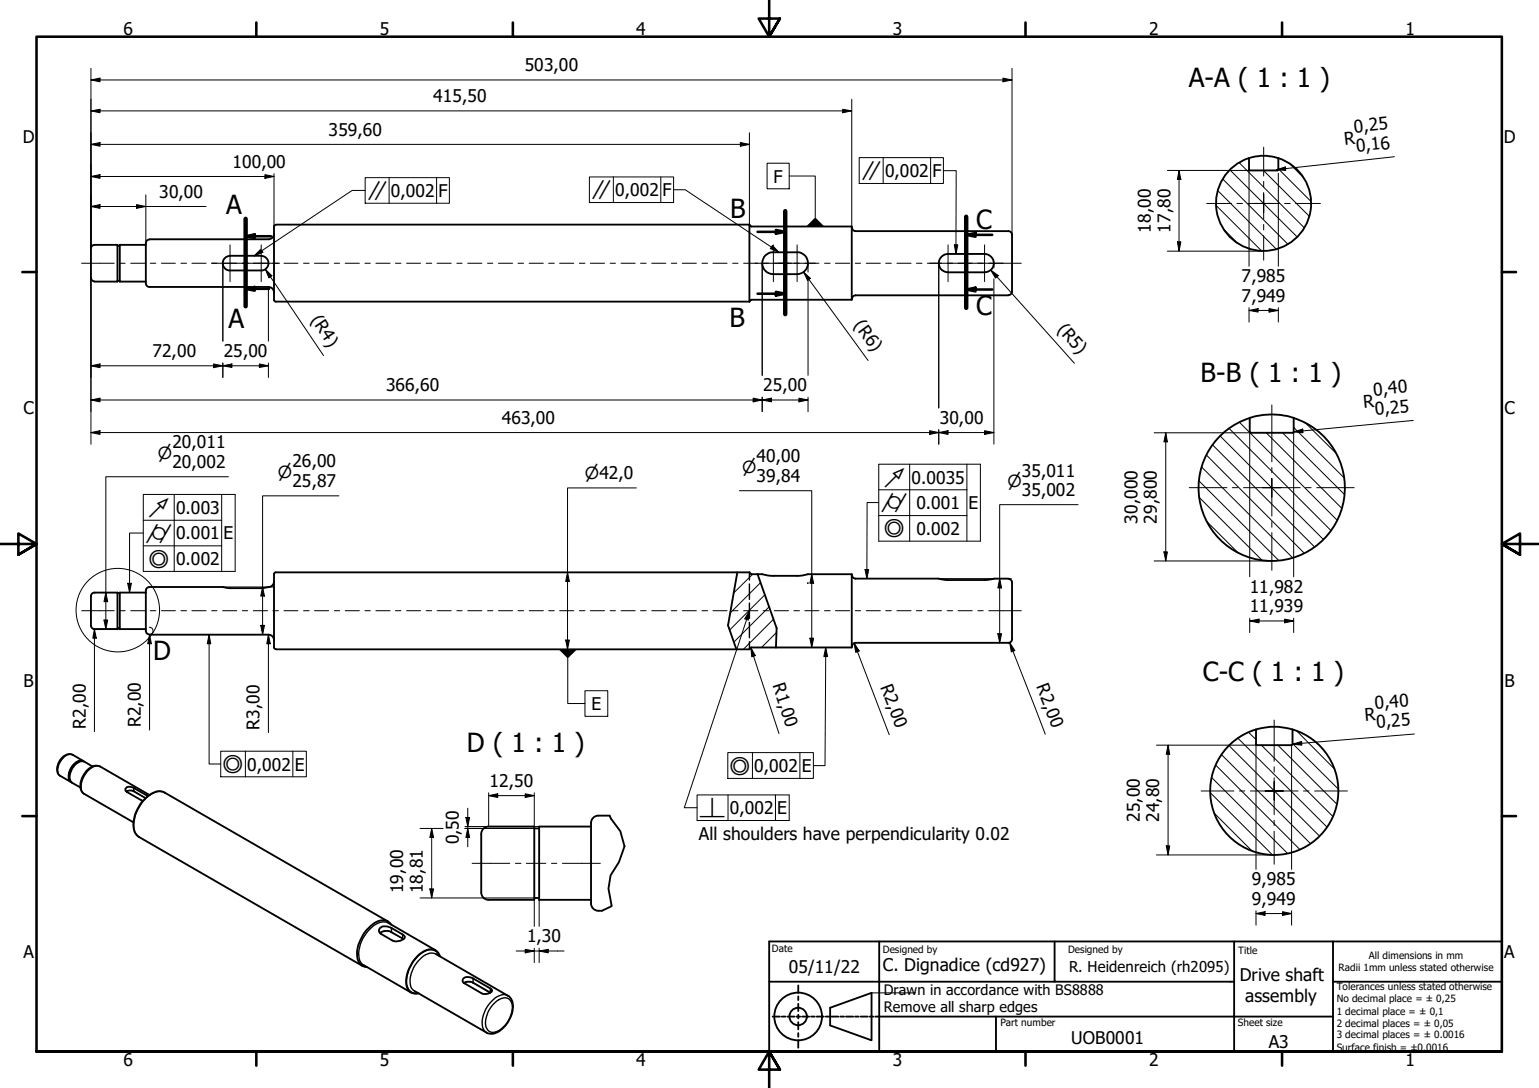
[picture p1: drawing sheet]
<svg xmlns="http://www.w3.org/2000/svg" width="420mm" height="297mm" viewBox="0 0 420 297" stroke-linecap="round" stroke-linejoin="round" font-family="sans-serif">
<!-- layer: Hatch (ISO) -->
<g fill="none" stroke="#000" stroke-width=".27">
<path d="M332 56.1l12.4 12.4M332.5 52.1l16 16M333.8 48.9l17.8 17.8M335.8 46.4l18.3 18.3M338.3 44.4l17.8 17.8M344.9 46.5l12.5 12.5M349 46.1l8.9 8.9M352.2 44.8l3.5 3.6M334.1 62.6l3.7 3.7M333.1 119l28.2 28.3M335.5 117l27.9 27.9M338.3 115.2l26.8 26.8"/>
<path d="M345.7 118.2l20.6 20.6M350.1 118.2l17 16.9M353.2 116.7l13.8 13.8M356.4 115.5l8.5 8.4M327.3 131.2l21.8 21.8M327.4 135.8l17.2 17.2M328 127.5l24.9 24.8M329.4 124.3l26.7 26.8M331 121.5l27.9 27.8M201.5 156.3l-.3 .1M205.5 156.8l-5.2 5.1M207.6 159.1l-8.3 8.3"/>
<path d="M329.4 142.4l8.5 8.5M208.9 162.4l-9.7 9.6M210 165.7l-9.7 9.6M211.2 169l-8.3 8.3M212 172.6l-4.1 4.2M340.9 199.9l2 2M354 199.6l10.3 10.3M330.5 216.5l16.8 16.8M330.8 212.3l20.7 20.7M331.9 208.9l23 23.1M333.5 206l24.3 24.3M335.5 203.6l24.7 24.7"/>
<path d="M337.9 201.5l24.4 24.3M344.4 203.4l19.5 19.5M348.9 203.4l16 16.1M352.9 203l12.5 12.4M331.5 222l10.3 10.3"/>
</g>
<!-- layer: Hidden (ISO) -->
<path d="M204.6 156.3v2.1M204.6 159.4v4.2M220.5 159.2h.1M220.6 159.1v.1M204.6 164.6v4.2M204.6 169.9v4.2M204.6 175.2v2.1" fill="none" stroke="#000" stroke-width=".38"/>
<!-- layer: Visible (ISO) -->
<g fill="none" stroke="#000" stroke-width=".51">
<path d="M341 43.2a13 13 0 0 0-6.5 19.9 13 13 0 0 0 21 0 13 13 0 0 0-6.5-19.9M341 43.2a12.9 12.9 0 0 1 8 0M341 43.2v3.1M341 46.3l.2 .2M341.2 46.5h7.5M348.9 46.3l-.2 .2M349 43.2v3.1M24.8 75.8a1.11 1.11 0 0 0 1 1.1h6.3v-10h-6.3a.98 .98 0 0 0-1 .9v8.1M32.1 76.6h.6M32.1 67.1h.6M39.8 66.3v11.1a.98 .98 0 0 0 1 .9h32.5a1.49 1.49 0 0 1 1.5 1.5M39.8 66.9h-7.1v10h7.1"/>
<path d="M40.8 65.4a.98 .98 0 0 0-1 1M61.2 70.7l.5-.5 1.1-.4h8.5a2 2 0 0 1 2 2 2 2 0 0 1-2 2h-8.5a2 2 0 0 1-1.6-3.1zM74.8 63.8a1.49 1.49 0 0 1-1.5 1.5h-32.5M204.7 61.4l.4 .4M205.1 61.8h27.4v20h-27.4M209 69.7a2.76 2.76 0 0 1 2.1-.8h6.5a2.98 2.98 0 0 1 3 3 2.98 2.98 0 0 1-3 3h-6.5a3 3 0 0 1-2.8-1.9 3 3 0 0 1 .7-3.3zM232.6 62.1a.99 .99 0 0 0 1 1h41.7a.98 .98 0 0 1 1 1v15.5a.99 .99 0 0 1-1 1M257 70.1l.9-.6 .9-.2h10a2.51 2.51 0 0 1 2.5 2.5 2.51 2.51 0 0 1-2.5 2.5h-10a2.47 2.47 0 0 1-2.3-1.5 2.47 2.47 0 0 1 .5-2.7zM74.8 81.8v-19.9l.5-.5 129.3-.1v21h-129.3h-.3l-.2-.4M205.1 81.9l-.4 .5M275.3 80.6h-41.7a.98 .98 0 0 0-1 1M341.2 114.1a19.4 19.4 0 0 1 12 0"/>
<path d="M341.2 114.1v3.8M341.2 114.1a20 20 0 0 0-10.2 30.8 20 20 0 0 0 32.4 0 20 20 0 0 0-10.2-30.8M341.2 117.9l.3 .3h11.4M353.2 114.1v3.8l-.2 .3M74.8 156.8v20M74.8 158.8a2.12 2.12 0 0 1-2.3 1.7l-10.1 .1-1.6-.3h-20a.99 .99 0 0 0-1 .9M201.3 156.3h-126l-.5 .4M204.6 156.3h-3.3l-2.5 14.4 2.2 6.6M204.7 156.2l.4 .5M205.1 156.8h3.1l2.3 .4h7.7l2.3-.4h12v20h-27.4M206.8 156.8l5.2 14.7-.2 5.3M232.6 157a.99 .99 0 0 0 1 1h22.7l2 .4h11l2-.4h4"/>
<path d="M275.3 158a.98 .98 0 0 1 1 1M276.3 159v15.5M24.8 162.7v8.1a.99 .99 0 0 0 1 1h6.3v-10h-6.3a.98 .98 0 0 0-1 1M32.1 171.5h.6M32.1 162h.6M39.8 161.8h-7.1v10h7.1M39.8 161.3v11M39.8 172.2a.98 .98 0 0 0 1 1M40.8 173.3h32.5a1.49 1.49 0 0 1 1.5 1.5M74.8 176.7l.5 .5M75.3 177.3h129.3M205.1 176.8l-.4 .4"/>
<path d="M276.3 174.5a.98 .98 0 0 1-1 1h-41.7a.99 .99 0 0 0-1 1M342.9 199.2a17.5 17.5 0 0 0-9.3 26.9 17.5 17.5 0 0 0 28.5 0 17.5 17.5 0 0 0-9.2-26.9M342.9 199.2v4l.2 .2M342.9 199.2a16.7 16.7 0 0 1 10 0M352.9 199.2v4l-.3 .2M22.4 207.8a4 4 0 0 0-3.4 5l.2 .4M22.7 207.8l-2.9-1.8a3.4 3.4 0 0 0-4.1 3 2.18 2.18 0 0 0 .7 2.8l3 1.7M22.9 207.9a1.82 1.82 0 0 0-2.5 .6 4.4 4.4 0 0 0-1.4 4.7l.6 .4M25.3 209.3l-2.2-1.4a3.1 3.1 0 0 0-3.4 2 2.94 2.94 0 0 0 0 3.8l2.3 1.3M40.4 217.3l-3.9-2.2a1.35 1.35 0 0 0-2.3 .7l.4 .4 4.4 2.5M40.8 217l-13.4-7.7a3.3 3.3 0 0 0-4.2 1.7 4.5 4.5 0 0 0-.7 5.4l13.9 8.1M343.2 203.4h9.4"/>
<path d="M133.4 225.7a2 2 0 0 0-2 2v15.9a2 2 0 0 0 2 2.1M133.4 225.7h12.5v20h-12.5M145.9 226.2h1.3M161.4 224.6v22.1a2 2 0 0 0 2 2M161.4 225.7h-14.2v20h14.2M163.4 222.7a2 2 0 0 0-2 2M163.4 222.7h3M103.8 253.3a2.98 2.98 0 0 1 3.1 .1l3 1.7a.77 .77 0 0 1 .6 .9 .77 .77 0 0 1-.8 .7l-1.6 .3-1-.2-3.5-2.2-.2-.6zM105.9 251.6l-60.9-35.2a4.8 4.8 0 0 0-5.6 1.8 9.2 9.2 0 0 0-2.6 9l1.2 1.3 60.9 35.2M106 252l12.9 7.4M106.8 252.5a2.99 2.99 0 0 0-4.3-.7 10.8 10.8 0 0 0-5 9.6 2.83 2.83 0 0 0 2.6 2.6M145.9 245.2h1.3"/>
<path d="M163.4 248.7h.9M99.3 263.5l13 7.5M119 260.5l19.6 11.3a4.2 4.2 0 0 1 1.2 4.9 7.8 7.8 0 0 1-5.4 5.5l-1.2-.1-20-11.5M120.1 261.1a2.76 2.76 0 0 0-4.3-1.5 10.3 10.3 0 0 0-4.9 9.3 2.59 2.59 0 0 0 3.4 2.3M126.6 267.1a2.57 2.57 0 0 1 2.6 0l4.7 2.8a.58 .58 0 0 1 .5 .5 .58 .58 0 0 1-.5 .6 2.6 2.6 0 0 1-2.4 .2l-4.9-2.9-.3-.3z"/>
</g>
<!-- layer: Visible Narrow (ISO) -->
<g fill="none" stroke="#000" stroke-width=".38">
<path d="M19.8 206a2.98 2.98 0 0 0-3.4 2 2.87 2.87 0 0 0 0 3.8M27.4 209.3a3.4 3.4 0 0 0-4 1.9 4.8 4.8 0 0 0-.7 5.3l.4 .3M36.4 216.1l-1.3-.2-.6 .2M36.4 216.1l3.3 1.8M36.5 215.9l-.1 .2M36.5 215.9l-1.1-.1-.9 .3M36.5 215.9l3.3 2M36.5 215.1v.8M45 216.4a4.4 4.4 0 0 0-5.1 1.5 9.6 9.6 0 0 0-3.1 9.3l1.2 1.3M106 252a4.3 4.3 0 0 0-4.8 1.4 9.1 9.1 0 0 0-3 8.9l1.1 1.2M106.8 254.6a2.8 2.8 0 0 0-3 .2M106.8 254.6l3.1 1.7"/>
<path d="M106.9 254.4l-.1 .2M106.9 254.4a3 3 0 0 0-3.2 .3M106.9 254.4l3 1.8M106.9 253.4v1M109.9 256.2v.1M109.9 256.3l.2 .2M109.9 256.2l.3 .2M109.9 255.1v1.1M119 260.5a4 4 0 0 0-4.6 1.6 7.5 7.5 0 0 0-2 7.8l.8 .7M120 261a2.73 2.73 0 0 0-4.5-1 10 10 0 0 0-4.4 9.2 2.53 2.53 0 0 0 3 1.9M129.1 268.3l4.7 2.8 .1-.2M129.1 268.3l-1.3-.2-1.1 .3"/>
<path d="M129.2 268.2l-.1 .1M129.2 268.2l-1.6-.2-1 .3M129.2 268.2l4.7 2.7M129.2 267.1v1.1M133.9 270.9v.1M133.9 269.9v1M135.1 273.8a2.94 2.94 0 0 1 4.1-.8 4.6 4.6 0 0 1 0 4.9 5.6 5.6 0 0 1-5.2 3.9 2.94 2.94 0 0 1-1.3-3.9l.9-2.3zM138.6 271.8a3.3 3.3 0 0 0-3.9 1.1 7.6 7.6 0 0 0-2.6 8.3l.7 .7"/>
</g>
<!-- layer: Break Line (ISO) -->
<path d="M166.4 222.7l.4 .7 2.6 3.5 1.1 4.2-1.5 4.3-2.3 3.6-.6 3.6 .9 4.8-2.7 1.3" fill="none" stroke="#000" stroke-width=".51"/>
<!-- layer: Section Line (ISO) -->
<g fill="none" stroke="#000" stroke-width=".7">
<path d="M67.1 59.7v23.9M214.4 57.6v28.2M263.8 59.2v24.9M67.1 64.5l2.4-.5v1zM67.1 78.9l2.4-.6v1.1zM67.1 64.5h6.9M67.1 78.9h6.4M206.8 63.3h7.6M211.8 62.8l2.6 .5-2.6 .5zM211.8 79.7l2.6 .5-2.6 .5zM263.8 64.1l2.5-.5v1zM263.8 79l2.5-.5v1.1z"/>
<path d="M263.8 64.1h7.1M263.8 79h7.1M206.8 80.2h7.6"/>
</g>
<path d="M67.1 59.7v23.9M214.4 57.6v28.2M263.8 59.2v24.9" fill="none" stroke="#000" stroke-width="1.2"/>
<g fill="#000">
<path d="M67.1 64.5l2.4-.5v1z" fill-rule="evenodd"/>
<path d="M67.1 78.9l2.4-.6v1.1z" fill-rule="evenodd"/>
<path d="M211.8 62.8l2.6 .5-2.6 .5z" fill-rule="evenodd"/>
<path d="M263.8 64.1l2.5-.5v1z" fill-rule="evenodd"/>
<path d="M263.8 79l2.5-.5v1.1z" fill-rule="evenodd"/>
<path d="M211.8 79.7l2.6 .5-2.6 .5z" fill-rule="evenodd"/>
</g>
<!-- layer: Detail Boundary (ISO) -->
<circle cx="32.2" cy="166.6" r="11.4" fill="none" stroke="#000" stroke-width=".27"/>
<!-- layer: Border (ISO) -->
<g fill="none" stroke="#000" stroke-width=".7">
<path d="M70 6.1v3.9M140 6.1v3.9M210 0v10l-2.9-4.9h5.8l-2.9 4.9 2.9-4.9M280 6.1v3.9M350 6.1v3.9M6.1 74.3h3.9M410 74.3h3.9M0 148.5h10l-5-2.8v5.7l5-2.9-5 2.9M420 148.5h-10l5-2.8v5.7l-5-2.9 5 2.9M6.1 222.8h3.9M410 222.8h3.9M10 287.1v-277.1h400v277.1h-400h400"/>
<path d="M70 287.1v3.8M140 287.1v3.8M212.9 292l-2.9-4.9 2.9 4.9h-5.8l2.9-4.9v9.9M280 287.1v3.8M350 287.1v3.8"/>
</g>
<!-- layer: Title (ISO) -->
<g fill="none" stroke="#000" stroke-width=".51">
<path d="M240 257h-30v30.1h30M240 257h170v30.1h-170zM287.9 257v11h49v9.5h-97.9M336.9 257v11M363.9 257v20.5h-27v9.6M210 268h77.9M210.9 277.5h2M213.4 277.5h1M214.9 277.5h2M217.4 277.5h1M217.9 277v1.1M217.9 269v2.1"/>
<path d="M217.9 272v1M217.9 274.1v1.9M217.9 279.1v1.9M218.9 277.5h2M221.4 277.5h1M222.9 277.5h2M225.4 277.5h1M226.6 275.1l11.3-4v12.9l-11.3-4zM226.9 277.5h2M229.4 277.5h1M230.9 277.5h2M233.4 277.5h1"/>
<path d="M234.9 277.5h2M237.4 277.5h1M271.9 277.5v9.6M363.9 268h46.1M363.9 277.5v9.6M217.9 282.1v1M217.9 284v2.1"/>
<circle cx="217.9" cy="277.5" r="6.5"/>
<circle cx="217.9" cy="277.5" r="2.38"/>
</g>
<!-- layer: 0 -->
<path d="M217.9 277.5h.5M237.9 271.1h12" fill="none" stroke="#000" stroke-width=".27"/>
<!-- layer: Dimension (ISO) -->
<g fill="none" stroke="#000" stroke-width=".27">
<path d="M24.8 18.7v49.2M276.3 18.7v45.4M24.8 39.4l2.5-.5v1zM24.8 30.3l2.5-.5v1zM24.8 21.8l2.5-.5v1zM24.8 39.4h179.8M24.8 30.3h207.7M24.8 21.8h251.5M202.1 38.9l2.5 .5-2.5 .5zM204.6 36.2v25.1M230.1 29.8l2.4 .5-2.4 .5zM232.5 27.1v34.7"/>
<path d="M273.8 21.3l2.5 .5-2.5 .5zM24.8 56.4l2.5-.5v1zM24.8 48.2l2.5-.5v1zM24.8 56.4h31.5M24.8 48.2h50M37.3 55.9l2.5 .5-2.5 .5zM39.8 53.2v13.1M72.3 47.7l2.5 .5-2.5 .5zM74.8 47.4v14.4M318.7 46.5h22.5M321.9 46.5l.5 2.5h-1zM321.9 46.5v22.1"/>
<path d="M341 46.3v9.1M341 55.6v17.1M348.5 46.3l2.4-.7 .1 .9zM348.5 46.3l.2 .2M349 47.3v8.1M349 55.6v17.1M380.7 42.8l-32.2 3.5M24.8 75.9v45.4M60.8 71.9v21.2M72.5 73.5l1.7 1.8-.8 .6zM72.5 73.5l15.8 23.6M73.3 78.3v14.8"/>
<path d="M208.1 71.9v30.6M219.4 74.3l1.8 1.7-.7 .6zM219.4 74.3l17.6 24.1M220.6 71.9v2.4M220.6 76.4v26.1M256.3 71.9v39.5M270.4 73.7l2.1 1.5-.7 .7zM270.4 73.7l22.9 25.5M271.3 71.9v1.2M271.3 76.1v45.2M318.7 68.6h26.2M321.4 66h1l-.5 2.6z"/>
<path d="M24.8 99.9l2.5-.5v1zM24.8 99.9h48.5M58.3 99.4l2.5 .5-2.5 .5zM60.8 99.9l2.5-.5v.9zM60.8 99.1v3.9M70.8 99.4l2.5 .5-2.5 .4zM73.3 99.1v3.9M341 84.8l2.5-.5v.9zM341 84.8h8M341 84v3.9M346.5 84.3l2.5 .5-2.5 .4zM349 84v3.9"/>
<path d="M24.8 109.2l2.5-.5v1zM24.8 118.1l2.5-.5v1zM24.8 109.2h195.8M24.8 118.1h246.5M205.6 108.7l2.5 .5-2.5 .5zM208.1 109.2l2.5-.5v1zM208.1 108.4v4M218.1 108.7l2.5 .5-2.5 .5zM220.6 108.4v4M253.8 117.6l2.5 .5-2.5 .5zM256.3 118.1l2.5-.5v1zM256.3 117.3v4"/>
<path d="M268.8 117.6l2.5 .5-2.5 .5zM315.1 118.2h26.3M318.3 118.2l.4 2.4h-.9zM318.3 118.2v34.9M341.2 117.9v15.2M353.2 117.9h.1M353.2 117.9l2.5-.8v1.1zM353.2 117.9v15.2M385.8 114.8l-32.6 3.1M62.4 130.2h-33.5v41.6M92.5 135.4h-20.8v37.9M173.7 133.2h-18.8v44.1"/>
<path d="M201.9 134h19.7v42.8M294.3 137.8h-21.4v37.7M341.2 133.3v24.2M353.2 133.3v24.2M154.9 156.3l.5 2.4h-1zM221.6 156.8l.5 2.4h-1zM256.3 158h19.8M272.9 158l.5 2.5h-1zM315.1 153.1h32M317.8 150.7h.9l-.4 2.4zM25.7 161.8h7M25.7 171.8h7"/>
<path d="M25.8 171.8l.5 2.4h-1zM25.8 171.8v28M28.4 169.3h1l-.5 2.5zM28.9 161.8l.5 2.5h-1zM40.8 171.2a.98 .98 0 0 1 1 1 .98 .98 0 0 1-1 1M40.8 173.3l.5 2.5h-1zM40.8 173.3v26M60.8 160.3h14.1M71.2 170.7h1l-.5 2.6zM71.7 160.3l.5 2.4h-1zM73.3 173.3l.5 2.5h-1zM73.3 173.3v26.7"/>
<path d="M154.4 174.7h1l-.5 2.6zM205 176.8l1.2 2.2-1 .3zM205 176.8l7.7 23.5M221.1 174.2h1l-.5 2.6zM233.2 175.6l1.4 2.1-1 .4zM233.2 175.6l9.6 25M272.4 173h1l-.5 2.5zM275.7 175.4l1.4 2.2-1 .4zM275.7 175.4l9.7 25.1M341.2 169.5l2.5-.5v1zM341.2 169.5h12M341.2 168.8v3.9"/>
<path d="M350.7 169l2.5 .5-2.5 .5zM353.2 168.8v3.9M133.4 217.2l2.5-.5v1zM133.4 217.2h12.5M133.4 216.5v9.2M143.4 216.7l2.5 .5-2.5 .5zM145.9 216.5v9.2M315.7 203.4h27.5M318.9 203.4l.4 2.5h-.9zM318.9 203.4v30M342.9 203.2v12.6M342.9 216v21.3"/>
<path d="M352.6 203.4v12.4M352.6 216v21.3M352.9 203.2l2.4-.8 .1 1zM386.1 200.4l-33.2 2.7M114.7 226.2h6.3M117.9 226.2l.5 2.4h-1.1zM117.9 226.2v19M126.9 226.2h19M126.9 225.7h20.3M127.2 223.2h1l-.5 2.5zM127.7 226.2l.5 2.4h-1zM127.7 220.6v10.6"/>
<path d="M315.7 233.4h32.1M318.4 230.9h.9l-.4 2.5zM114.7 245.2h31.2M117.3 242.7h1.1l-.5 2.5zM140.9 259.6h13.1M143.4 259.2l2.5 .4-2.5 .5zM145.9 245.7v7.2M145.9 258.9v3.9M147.2 259.6l2.5-.4v.9zM147.2 245.7v7.2M147.2 258.9v3.9M342.9 249.4l2.5-.5v1z"/>
<path d="M342.9 249.4h9.7M342.9 248.7v3.9M350.1 248.9l2.5 .5-2.5 .5zM352.6 248.7v3.9"/>
</g>
<g fill="#000">
<path d="M24.8 39.4l2.5-.5v1z" fill-rule="evenodd"/>
<path d="M24.8 30.3l2.5-.5v1z" fill-rule="evenodd"/>
<path d="M24.8 21.8l2.5-.5v1z" fill-rule="evenodd"/>
<path d="M202.1 38.9l2.5 .5-2.5 .5z" fill-rule="evenodd"/>
<path d="M230.1 29.8l2.4 .5-2.4 .5z" fill-rule="evenodd"/>
<path d="M273.8 21.3l2.5 .5-2.5 .5z" fill-rule="evenodd"/>
<path d="M24.8 56.4l2.5-.5v1z" fill-rule="evenodd"/>
<path d="M24.8 48.2l2.5-.5v1z" fill-rule="evenodd"/>
<path d="M37.3 55.9l2.5 .5-2.5 .5z" fill-rule="evenodd"/>
<path d="M72.3 47.7l2.5 .5-2.5 .5z" fill-rule="evenodd"/>
<path d="M321.9 46.5l.5 2.5h-1z" fill-rule="evenodd"/>
<path d="M348.5 46.3l2.4-.7 .1 .9z" fill-rule="evenodd"/>
<path d="M72.5 73.5l1.7 1.8-.8 .6z" fill-rule="evenodd"/>
<path d="M219.4 74.3l1.8 1.7-.7 .6z" fill-rule="evenodd"/>
<path d="M270.4 73.7l2.1 1.5-.7 .7z" fill-rule="evenodd"/>
<path d="M321.4 66h1l-.5 2.6z" fill-rule="evenodd"/>
<path d="M24.8 99.9l2.5-.5v1z" fill-rule="evenodd"/>
<path d="M60.8 99.9l2.5-.5v.9z" fill-rule="evenodd"/>
<path d="M341 84.8l2.5-.5v.9z" fill-rule="evenodd"/>
<path d="M346.5 84.3l2.5 .5-2.5 .4z" fill-rule="evenodd"/>
<path d="M24.8 109.2l2.5-.5v1z" fill-rule="evenodd"/>
<path d="M24.8 118.1l2.5-.5v1z" fill-rule="evenodd"/>
<path d="M58.3 99.4l2.5 .5-2.5 .5z" fill-rule="evenodd"/>
<path d="M70.8 99.4l2.5 .5-2.5 .4z" fill-rule="evenodd"/>
<path d="M205.6 108.7l2.5 .5-2.5 .5z" fill-rule="evenodd"/>
<path d="M208.1 109.2l2.5-.5v1z" fill-rule="evenodd"/>
<path d="M218.1 108.7l2.5 .5-2.5 .5z" fill-rule="evenodd"/>
<path d="M253.8 117.6l2.5 .5-2.5 .5z" fill-rule="evenodd"/>
<path d="M256.3 118.1l2.5-.5v1z" fill-rule="evenodd"/>
<path d="M268.8 117.6l2.5 .5-2.5 .5z" fill-rule="evenodd"/>
<path d="M353.2 117.9l2.5-.8v1.1z" fill-rule="evenodd"/>
<path d="M318.3 118.2l.4 2.4h-.9z" fill-rule="evenodd"/>
<path d="M154.9 156.3l.5 2.4h-1z" fill-rule="evenodd"/>
<path d="M221.6 156.8l.5 2.4h-1z" fill-rule="evenodd"/>
<path d="M317.8 150.7h.9l-.4 2.4z" fill-rule="evenodd"/>
<path d="M25.8 171.8l.5 2.4h-1z" fill-rule="evenodd"/>
<path d="M28.4 169.3h1l-.5 2.5z" fill-rule="evenodd"/>
<path d="M28.9 161.8l.5 2.5h-1z" fill-rule="evenodd"/>
<path d="M40.8 173.3l.5 2.5h-1z" fill-rule="evenodd"/>
<path d="M71.2 170.7h1l-.5 2.6z" fill-rule="evenodd"/>
<path d="M71.7 160.3l.5 2.4h-1z" fill-rule="evenodd"/>
<path d="M73.3 173.3l.5 2.5h-1z" fill-rule="evenodd"/>
<path d="M154.4 174.7h1l-.5 2.6z" fill-rule="evenodd"/>
<path d="M205 176.8l1.2 2.2-1 .3z" fill-rule="evenodd"/>
<path d="M221.1 174.2h1l-.5 2.6z" fill-rule="evenodd"/>
<path d="M233.2 175.6l1.4 2.1-1 .4z" fill-rule="evenodd"/>
<path d="M272.4 173h1l-.5 2.5z" fill-rule="evenodd"/>
<path d="M272.9 158l.5 2.5h-1z" fill-rule="evenodd"/>
<path d="M275.7 175.4l1.4 2.2-1 .4z" fill-rule="evenodd"/>
<path d="M341.2 169.5l2.5-.5v1z" fill-rule="evenodd"/>
<path d="M350.7 169l2.5 .5-2.5 .5z" fill-rule="evenodd"/>
<path d="M133.4 217.2l2.5-.5v1z" fill-rule="evenodd"/>
<path d="M143.4 216.7l2.5 .5-2.5 .5z" fill-rule="evenodd"/>
<path d="M318.9 203.4l.4 2.5h-.9z" fill-rule="evenodd"/>
<path d="M352.9 203.2l2.4-.8 .1 1z" fill-rule="evenodd"/>
<path d="M117.9 226.2l.5 2.4h-1.1z" fill-rule="evenodd"/>
<path d="M127.2 223.2h1l-.5 2.5z" fill-rule="evenodd"/>
<path d="M127.7 226.2l.5 2.4h-1z" fill-rule="evenodd"/>
<path d="M318.4 230.9h.9l-.4 2.5z" fill-rule="evenodd"/>
<path d="M117.3 242.7h1.1l-.5 2.5z" fill-rule="evenodd"/>
<path d="M147.2 259.6l2.5-.4v.9z" fill-rule="evenodd"/>
<path d="M342.9 249.4l2.5-.5v1z" fill-rule="evenodd"/>
<path d="M350.1 248.9l2.5 .5-2.5 .5z" fill-rule="evenodd"/>
<path d="M143.4 259.2l2.5 .4-2.5 .5z" fill-rule="evenodd"/>
</g>
<!-- layer: Symbol (ISO) -->
<g fill="none" stroke="#000" stroke-width=".27">
<path d="M99.7 52h-3.6l-24.7 16.6M99.7 48.5h23v7h-23zM106.2 48.5v7M119.2 48.5v7M160.9 48.3h23v7h-23zM167.4 48.3v7M180.4 48.3v7M183.9 51.8h3.2l23.9 15.9M209.4 44.6h6.1v6.9h-6.1zM215.5 48.1h7.1v11.3M234.6 43h23v7.1h-23zM241.1 43v7.1"/>
<path d="M254.1 43v7.1M257.6 46.6h3.4v22.7M71.2 68.1l-1.8 1.7 1.8-1.1M71.2 69.1l-1.8 .7M71.4 68.3l.4 .6-.4 .1M211 67.2l-.1-.2-.6 .9 .7 .3M211.2 67.4l1.5 1.5-1.5-.7M211.2 67.9l1.5 1M260.5 66.9h1l-.5 2.4zM39.1 135h25.1v21h-25.1zM47.6 135v21M60.5 135v21"/>
<path d="M239.9 137.2h-3.2v20.8M239.9 126.7h27.8v21.1h-27.8zM239.9 133.7h24.1M248.3 126.7v21.1M264 126.7v21.1M34.9 159.2h1l-.5 2.6zM39.1 145.5h-3.7v16.3M39.1 142h21.4M39.1 149h21.4M236.2 155.5h1l-.5 2.5zM239.9 140.8h24.1M57.1 173.3l.4 2.5h-.9z"/>
<path d="M57.1 173.3v35.3h3.2M155 179.8v12.3h4.7M204.5 166.9l-1.2 2.1 1 .3 .3-2.4-17.8 53.6h3.5M225.4 176.8l.5 2.4h-1zM225.4 176.8l-.2 32.2h-3.1M159.7 188.6h6.2v7h-6.2zM60.3 205.1h23.3v7h-23.3zM67 205.1v7M79.9 205.1v7M190.3 217h25.2v7h-25.2zM198.7 205.5h23.4v7h-23.4zM198.8 217v7"/>
<path d="M205.4 205.5v7M211.7 217v7M218.4 205.5v7"/>
</g>
<g fill="#000">
<path d="M69.4 69.8l1.8-1.7 .6 .8z" fill-rule="evenodd"/>
<path d="M210.9 67l1.8 1.9-2.4-1z" fill-rule="evenodd"/>
<path d="M220.1 61.8l2.5-2.4 2.4 2.4z" fill-rule="evenodd"/>
<path d="M260.5 66.9h1l-.5 2.4z" fill-rule="evenodd"/>
<path d="M34.9 159.2h1l-.5 2.6z" fill-rule="evenodd"/>
<path d="M236.2 155.5h1l-.5 2.5z" fill-rule="evenodd"/>
<path d="M57.1 173.3l.4 2.5h-.9z" fill-rule="evenodd"/>
<path d="M152.5 177.3h5l-2.5 2.5z" fill-rule="evenodd"/>
<path d="M204.6 166.7l-.3 2.6-1-.3z" fill-rule="evenodd"/>
<path d="M225.4 176.8l.5 2.4h-1z" fill-rule="evenodd"/>
</g>
<!-- layer: Centerline (ISO) -->
<g fill="none" stroke="#000" stroke-width=".27">
<path d="M22.3 71.9h8.9M32.7 71.9h1.5M35.7 71.9h3.9M41 71.9h1.5M44.1 71.9h3.8M49.4 71.9h1.5M52.4 71.9h3.9M57.8 71.9h1.4M60.8 71.9h3.8M66.2 71.9h1.4M69.2 71.9h3.8M74.5 71.9h1.5"/>
<path d="M77.5 71.9h3.8M82.9 71.9h1.5M85.9 71.9h3.8M91.2 71.9h1.5M94.2 71.9h3.9M99.6 71.9h1.5M102.6 71.9h3.9M107.9 71.9h1.6M111 71.9h3.8M116.3 71.9h1.6M119.3 71.9h3.9M124.7 71.9h1.5"/>
<path d="M127.7 71.9h3.9M133.1 71.9h1.5M136.1 71.9h3.9M141.4 71.9h1.5M144.5 71.9h3.8M149.8 71.9h1.5M152.8 71.9h3.9M158.2 71.9h1.5M161.2 71.9h3.8M166.6 71.9h1.4M169.5 71.9h3.9M174.9 71.9h1.5"/>
<path d="M177.9 71.9h3.9M183.3 71.9h1.5M186.2 71.9h3.9M191.6 71.9h1.6M194.6 71.9h3.9M200 71.9h1.5M203 71.9h3.9M208.3 71.9h1.6M211.4 71.9h3.9M216.7 71.9h1.5M219.7 71.9h3.9M225.1 71.9h1.5"/>
<path d="M228.1 71.9h3.9M233.5 71.9h1.4M236.5 71.9h3.8M241.8 71.9h1.5M244.9 71.9h3.8M250.2 71.9h1.5M253.2 71.9h3.8M258.6 71.9h1.5M261.6 71.9h3.8M267 71.9h1.4M269.9 71.9h8.9M22.3 166.7h8.9"/>
<path d="M32.7 166.7h1.5M35.7 166.7h3.9M41 166.7h1.5M44.1 166.7h3.8M49.4 166.7h1.5M52.4 166.7h3.9M57.8 166.7h1.4M60.8 166.7h3.8M66.2 166.7h1.4M69.2 166.7h3.8M74.5 166.7h1.5M77.5 166.7h3.8"/>
<path d="M82.9 166.7h1.5M85.9 166.7h3.8M91.2 166.7h1.5M94.2 166.7h3.9M99.6 166.7h1.5M102.6 166.7h3.9M107.9 166.7h1.6M111 166.7h3.8M116.3 166.7h1.6M119.3 166.7h3.9M124.7 166.7h1.5M127.7 166.7h3.9"/>
<path d="M133.1 166.7h1.5M136.1 166.7h3.9M141.4 166.7h1.5M144.5 166.7h3.8M149.8 166.7h1.5M152.8 166.7h3.9M158.2 166.7h1.5M161.2 166.7h3.8M166.6 166.7h1.4M169.5 166.7h3.9M174.9 166.7h1.5M177.9 166.7h3.9"/>
<path d="M183.3 166.7h1.5M186.2 166.7h3.9M191.6 166.7h1.6M194.6 166.7h3.9M200 166.7h1.5M203 166.7h3.9M208.3 166.7h1.6M211.4 166.7h3.9M216.7 166.7h1.5M219.7 166.7h3.9M225.1 166.7h1.5M228.1 166.7h3.9"/>
<path d="M233.5 166.7h1.4M236.5 166.7h3.8M241.8 166.7h1.5M244.9 166.7h3.8M250.2 166.7h1.5M253.2 166.7h3.8M258.6 166.7h1.5M261.6 166.7h3.8M267 166.7h1.4M269.9 166.7h8.9M128.9 235.7h10.3M140.7 235.7h1.5"/>
<path d="M143.7 235.7h5.3M150.6 235.7h1.4M153.5 235.7h10.4"/>
</g>
<!-- layer: Center Mark (ISO) -->
<g fill="none" stroke="#000" stroke-width=".27">
<path d="M329.4 55.5h6.8M337.7 55.5h1.5M340.7 55.5h4.3h-2.5M345 52.6v2.9v-2.5M345 58v-2.5v4.3M345 40.2v7.9M345 49.5v1.5M347.5 55.5h-2.5h4.2M350.7 55.5h1.5M353.7 55.5h6.8M57.8 71.9h10M62.8 66.9v10"/>
<path d="M66.3 71.9h10M71.3 66.9v10M206.1 71.9h10M211.1 66.9v10M212.6 71.9h10M217.6 66.9v10M253.8 71.9h20M258.8 66.9v10M268.8 66.9v10M345 61.3v1.5M345 64.3v6.7M347.2 110.5v15.6"/>
<path d="M324.7 133.1h10.3M336.4 133.1h1.5M339.5 133.1h7.7h-2.5M347.2 130.6v2.5v-2.4M347.2 135.7v-2.6v7.8M347.2 127.6v1.5M349.7 133.1h-2.5h7.8M356.4 133.1h1.5M359.5 133.1h10.2M347.2 142.4v1.5M347.2 145.4v10.3M347.9 196.6v11.2"/>
<path d="M327.9 215.9h9M338.4 215.9h1.5M341.4 215.9h6.5h-2.5M347.9 212.3v3.6v-2.5M347.9 218.4v-2.5v6.5M347.9 209.3v1.5M350.4 215.9h-2.5h6.5M355.9 215.9h1.5M358.9 215.9h9M347.9 224v1.4M347.9 226.9v9.1"/>
</g>
<g font-size="7.2">
<text x="324.5" y="23.7">A-A ( 1 : 1 )</text>
<text x="61.8" y="58.5">A</text>
<text x="199.3" y="59.5">B</text>
<text x="266.5" y="62.5">C</text>
<text x="62.4" y="89.6">A</text>
<text x="199.1" y="89.3">B</text>
<text x="266.5" y="85.9">C</text>
<text x="327.8" y="104.4">B-B ( 1 : 1 )</text>
<text x="41.8" y="180.3">D</text>
<text x="328.4" y="186">C-C ( 1 : 1 )</text>
<text x="127.4" y="205.3">D ( 1 : 1 )</text>
</g>
<g font-size="4.8">
<text x="33.7" y="9.6">6</text>
<text x="103.7" y="9.6">5</text>
<text x="173.7" y="9.6">4</text>
<text x="243.7" y="9.6">3</text>
<text x="313.7" y="9.6">2</text>
<text x="383.7" y="9.6">1</text>
<text x="143.3" y="19.5">503,00</text>
<text x="118.3" y="27.9">415,50</text>
<text x="6.2" y="38.9">D</text>
<text x="89.7" y="37">359,60</text>
<text x="367.2" y="39.6" transform="rotate(-6 367.2 39.6)">R</text>
<text x="369.8" y="36.2" transform="rotate(-6 369.8 36.2)">0,25</text>
<text x="370.4" y="41.5" transform="rotate(-6 370.4 41.5)">0,16</text>
<text x="410.5" y="38.9">D</text>
<text x="63.5" y="45.8">100,00</text>
<text x="43.5" y="54">30,00</text>
<text x="106.7" y="53.8">0,002</text>
<text x="119.7" y="53.8">F</text>
<text x="168" y="53.6">0,002</text>
<text x="180.9" y="53.6">F</text>
<text x="211.2" y="49.8">F</text>
<text x="241.6" y="48.3">0,002</text>
<text x="254.6" y="48.3">F</text>
<text x="314.2" y="63.5" transform="rotate(-90 314.2 63.5)">18,00</text>
<text x="319.5" y="63.5" transform="rotate(-90 319.5 63.5)">17,80</text>
<text x="339" y="77">7,985</text>
<text x="339" y="82.3">7,949</text>
<text x="84.8" y="87.3" transform="rotate(56 84.8 87.3)">(R4)</text>
<text x="233" y="88.8" transform="rotate(54 233 88.8)">(R6)</text>
<text x="288.5" y="90" transform="rotate(48 288.5 90)">(R5)</text>
<text x="41.6" y="97.5">72,00</text>
<text x="61.1" y="97.5">25,00</text>
<text x="105.4" y="106.8">366,60</text>
<text x="208.3" y="106.8">25,00</text>
<text x="6.4" y="113.1">C</text>
<text x="372.4" y="111.4" transform="rotate(-5 372.4 111.4)">R</text>
<text x="375" y="108.1" transform="rotate(-5 375 108.1)">0,40</text>
<text x="375.5" y="113.4" transform="rotate(-5 375.5 113.4)">0,25</text>
<text x="410.7" y="113.1">C</text>
<text x="137" y="115.7">463,00</text>
<text x="256.6" y="115.7">30,00</text>
<text x="47.1" y="122.4">20,011</text>
<text x="47.1" y="127.7">20,002</text>
<text x="79.8" y="127.6">26,00</text>
<text x="206.6" y="126.2">40,00</text>
<text x="206.6" y="131.6">39,84</text>
<text x="279" y="130.1">35,011</text>
<text x="79.8" y="133">25,87</text>
<text x="248.9" y="132">0.0035</text>
<text x="279" y="135.4">35,002</text>
<text x="48.1" y="140.3">0.003</text>
<text x="250.2" y="139">0.001</text>
<text x="264.4" y="139">E</text>
<text x="310.5" y="142.9" transform="rotate(-90 310.5 142.9)">30,000</text>
<text x="315.8" y="142.9" transform="rotate(-90 315.8 142.9)">29,800</text>
<text x="48.1" y="147.2">0.001</text>
<text x="61" y="147.2">E</text>
<text x="250.2" y="146">0.002</text>
<text x="48.1" y="154.3">0.002</text>
<text x="341.2" y="161.8">11,982</text>
<text x="341.2" y="167.2">11,939</text>
<text x="6.4" y="187.4">B</text>
<text x="210.9" y="187.1" transform="rotate(72 210.9 187.1)">R1,00</text>
<text x="240.3" y="187.5" transform="rotate(69 240.3 187.5)">R2,00</text>
<text x="282.9" y="187.4" transform="rotate(69 282.9 187.4)">R2,00</text>
<text x="410.7" y="187.4">B</text>
<text x="161.5" y="193.8">E</text>
<text x="372.7" y="196.8" transform="rotate(-5 372.7 196.8)">R</text>
<text x="375.4" y="193.5" transform="rotate(-5 375.4 193.5)">0,40</text>
<text x="23.4" y="199" transform="rotate(-90 23.4 199)">R2,00</text>
<text x="38.5" y="198.6" transform="rotate(-90 38.5 198.6)">R2,00</text>
<text x="70.9" y="199.2" transform="rotate(-90 70.9 199.2)">R3,00</text>
<text x="375.9" y="198.8" transform="rotate(-5 375.9 198.8)">0,25</text>
<text x="67.5" y="210.4">0,002</text>
<text x="80.5" y="210.4">E</text>
<text x="133.7" y="214.8">12,50</text>
<text x="205.9" y="210.7">0,002</text>
<text x="218.9" y="210.7">E</text>
<text x="199.3" y="222.3">0,002</text>
<text x="212.2" y="222.3">E</text>
<text x="311.1" y="224.4" transform="rotate(-90 311.1 224.4)">25,00</text>
<text x="316.5" y="224.4" transform="rotate(-90 316.5 224.4)">24,80</text>
<text x="125.3" y="230.6" transform="rotate(-90 125.3 230.6)">0,50</text>
<text x="190.8" y="229.3">All shoulders have perpendicularity 0.02</text>
<text x="110.1" y="243.8" transform="rotate(-90 110.1 243.8)">19,00</text>
<text x="115.4" y="243.8" transform="rotate(-90 115.4 243.8)">18,81</text>
<text x="341.8" y="241.7">9,985</text>
<text x="341.8" y="247">9,949</text>
<text x="143.9" y="257.3">1,30</text>
<text x="6.4" y="261.7">A</text>
<text x="410.7" y="261.7">A</text>
<text x="215.3" y="265.7">05/11/22</text>
<text x="241" y="265">C. Dignadice (cd927)</text>
<text x="338.5" y="267.8">Drive shaft</text>
<text x="340" y="273.6">assembly</text>
<text x="292.5" y="284.9">UOB0001</text>
<text x="346.4" y="286">A3</text>
<text x="33.7" y="290.9">6</text>
<text x="103.7" y="290.9">5</text>
<text x="173.7" y="290.9">4</text>
<text x="243.7" y="290.9">3</text>
<text x="313.7" y="290.9">2</text>
<text x="383.7" y="290.9">1</text>
</g>
<g font-size="4.6">
<text x="235.1" y="49.1">∥</text>
<text x="100.2" y="54.6">∥</text>
<text x="161.4" y="54.4">∥</text>
<text x="43.1" y="125.4">⌀</text>
<text x="75.9" y="130.6">⌀</text>
<text x="159.7" y="130.8">⌀42,0</text>
<text x="202.6" y="129.3">⌀</text>
<text x="241.2" y="132.8">↗</text>
<text x="275" y="133.1">⌀</text>
<text x="40.4" y="141.1">↗</text>
<text x="240.4" y="139.8">⌭</text>
<text x="39.6" y="148.1">⌭</text>
<text x="241.3" y="146.7">◎</text>
<text x="40.5" y="155">◎</text>
<text x="60.8" y="211.1">◎</text>
<text x="199.2" y="211.5">◎</text>
<text x="190.8" y="223.1">⟂</text>
</g>
<text font-size="4.1" x="291.8" y="265.3">R. Heidenreich (rh2095)</text>
<g font-size="3.9">
<text x="241.3" y="271.6">Drawn in accordance with BS8888</text>
<text x="241.3" y="276.3">Remove all sharp edges</text>
</g>
<g font-size="2.7">
<text x="210.8" y="260">Date</text>
<text x="241" y="260.1">Designed by</text>
<text x="291.6" y="260.3">Designed by</text>
<text x="338.1" y="260.5">Title</text>
<text x="373.7" y="261.9">All dimensions in mm</text>
<text x="365.4" y="265.2">Radii 1mm unless stated otherwise</text>
<text x="364.9" y="270.4">Tolerances unless stated otherwise</text>
<text x="364.9" y="273.7">No decimal place = ± 0,25</text>
<text x="273.1" y="280">Part number</text>
<text x="337.9" y="280">Sheet size</text>
<text x="364.9" y="277">1 decimal place = ± 0,1</text>
<text x="364.9" y="280.3">2 decimal places = ± 0,05</text>
<text x="364.9" y="283.5">3 decimal places = ± 0.0016</text>
<text x="364.9" y="286.8">Surface finish = ±0.0016</text>
</g>
</svg>
